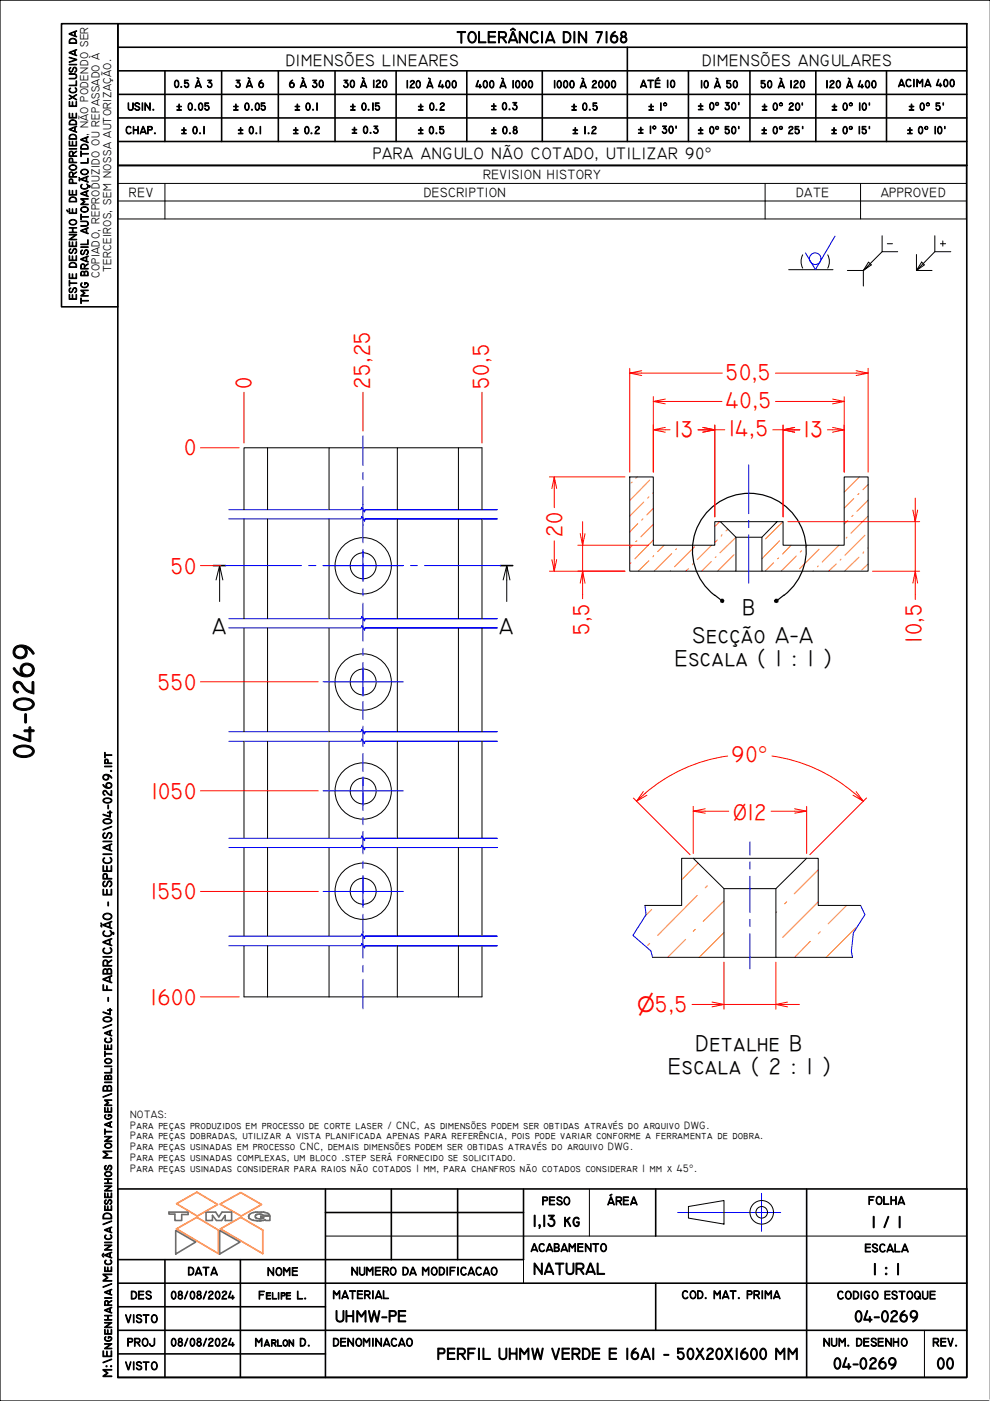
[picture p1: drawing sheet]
<svg xmlns="http://www.w3.org/2000/svg" width="210mm" height="297mm" viewBox="0 0 210 297" stroke-linecap="round" stroke-linejoin="round" font-family="sans-serif">
<!-- layer: TMG - Hachura -->
<g fill="none" stroke="#ff8000" stroke-width=".21">
<path d="M133.8 119.3l-.2 .2M134 115.7l-.5 .5M134 102.2l-.2 .2M135 114.7l-.2 .1M135.1 101.1l-.3 .3M135.2 111l-1.7 1.8M136.3 110l-.2 .3M136.5 106.5l-3 2.9M137.6 118.9l-2.3 2.2M137.6 105.4l-.3 .2M137.8 101.8l-4.2 4.2M138.5 114.5l-3.9 4"/>
<path d="M138.5 111.2l-2.6 2.6M138.5 107.8l-1.3 1.4M138.5 104.4l-.1 .2M138.6 117.8l-.2 .3M140.8 115.6l-1.4 1.4M142.4 117.4l-3.7 3.7M143.4 116.4l-.1 .1M147 119.5l-.2 .2M147.2 115.9l-4.2 4.3M150.8 119.1l-2 2M150.9 115.6l-3.1 3M151.8 118.1l-.2 .1"/>
<path d="M152.1 114.5l-.5 .5M152.6 110.6l-1 1M153.1 113.4l-.2 .3M154.3 112.2l-.4 .4M155.6 117.6l-3.5 3.5M156 113.9l-3.3 3.3M164 119.3l-1.8 1.8M165.1 118.3l-.3 .2M165.3 114.7l-3.8 3.8M166 110.6l-3.7 3.6M167.7 115.6l-1.8 1.9M168.8 117.9l-3.2 3.2"/>
<path d="M169.9 116.8l-.2 .2M171.1 115.6l-.3 .4M173.7 116.4l-4.2 4.2M177.3 119.6l-1.6 1.5M177.9 115.6l-3.6 3.6M178.3 118.6l-.2 .1M179.6 113.9l-.2 .2M179.7 110.3l-.7 .8M180.8 109.2l-.2 .3M181 105.7l-2 2M182.1 118.1l-3 3M182.1 104.7l-.2 .1"/>
<path d="M182.2 101.1l-3.2 3.2M183.1 117l-.1 .3M183.4 113.5l-4.2 4.2M184 116.2h.1M184.1 119.6l-1.4 1.2M184.1 109.4l-3.7 3.7M184.1 106l-2.4 2.4M184.1 102.7l-1.1 1.1M142.2 121l-.1 .1M146 120.6l-.6 .5M172.5 121l-.1 .1M173.5 120l-.2 .2"/>
<path d="M138.2 192.8l-1.5 1.5M145.4 199.2l-3.8 3.8M147.4 197l-.4 .5M147.8 189.9l-8.4 8.4M148 183l-3.5 3.5M149.9 187.8l-.4 .4M153.5 197.7l-5.2 5.3M153.5 191l-4.4 4.4M164.7 193.3l-.2 .2M166.8 191.2l-.4 .4M171.8 199.6l-3.3 3.4M173.5 191.2l-7.6 7.5"/>
<path d="M173.5 184.4l-5.1 5.1M173.9 197.6l-.4 .4M179.5 192l-3.9 3.9M181.4 196.7l-6.2 6.3M137.8 200l-.5 .4"/>
</g>
<!-- layer: TMG - Linha de Quebra -->
<path d="M48.5 110h28l.2-.5 .6 1 .1-.5h28h-28M48.5 108.1h28l.2-.5 .6 1 .1-.5h28h-28M48.5 133.1h28l.2-.5 .6 1 .1-.5h28h-28M48.5 131.2h28l.2-.5 .6 1 .1-.5h28h-28M48.5 157.2h28l.2-.5 .6 1 .1-.5h28h-28M48.5 155.1h28l.2-.5 .6 1 .1-.5h28h-28M48.5 179.7h28l.2-.5 .6 1 .1-.5h28h-28M48.5 177.7h28l.2-.5 .6 1.1 .1-.6h28h-28M48.5 198.5h28l.2-.5 .6 1 .1-.5h28h-28M136.7 192l.3 1.9-2.8 4.4 3.8 3.3 .3 1.4M182.5 192l.9 1.9-2.5 3.9-.4 3.9 .3 1.3M48.5 200.5h28l.2-.5 .6 1 .1-.5h28h-28" fill="none" stroke="#00f" stroke-width=".21"/>
<g fill="none" stroke="#000" stroke-width=".21">
<path d="M56.7 94.9h-5v13.2M69.8 94.9h-13.1v13.2M84.2 94.9h-14.4v13.2M97.2 94.9h-13v13.2M51.7 110v21.2M56.7 110v21.2M69.8 110v21.2M84.2 110v21.2M97.2 108.1v-13.2h5v13.2M97.2 110v21.2M102.2 110v21.2M133.5 101.1h5v14.5h13.1v-5h1.1l3.3 3.3v7.2h-22.5z"/>
<path d="M152.7 110.6h13.3v5h13v-14.5h5.1v20h-22.6v-7.2l3.3-3.3M156 113.9h5.5M51.7 133.1v22M56.7 133.1v22M69.8 133.1v22M84.2 133.1v22M97.2 133.1v22M102.2 133.1v22M156 121.1h5.5M51.7 157.2v20.5M56.7 157.2v20.5M69.8 157.2v20.5"/>
<path d="M84.2 157.2v20.5M97.2 157.2v20.5M102.2 157.2v20.5M51.7 179.7v18.8M56.7 179.7v18.8M69.8 179.7v18.8M84.2 179.7v18.8M97.2 179.7v18.8M102.2 179.7v18.8M136.7 192h7.8v-10h2.5l6.5 6.4v14.6h-15.2M147 182h24M153.5 188.4h11"/>
<path d="M182.5 192h-9v-10h-2.5l-6.5 6.4v14.6h16.3M51.7 200.5v10.9h50.5v-10.9M56.7 200.5v10.9M69.8 200.5v10.9M84.2 200.5v10.9M97.2 200.5v10.9M153.5 203h11"/>
<circle cx="77" cy="120" r="2.75"/>
<circle cx="77" cy="120" r="6"/>
<circle cx="77" cy="144.6" r="2.75"/>
<circle cx="77" cy="144.6" r="6"/>
<circle cx="77" cy="167.7" r="2.75"/>
<circle cx="77" cy="167.7" r="6"/>
<circle cx="77" cy="189" r="2.75"/>
<circle cx="77" cy="189" r="6"/>
</g>
<path d="M45.2 119.9h2.6M106.1 119.9h2.6" fill="none" stroke="#000" stroke-width=".34"/>
<path d="M46.6 119.9l-.8 3.1M107.4 119.9l-.7 3.1M47.2 123l-.6-3.1v7.6M108.1 123l-.7-3.1v7.6" fill="none" stroke="#000" stroke-width=".21"/>
<!-- layer: TMG - Bordas do Detalhe -->
<path d="M151.5 126.2a12.1 12.1 0 0 1-1.5-17.7 12.1 12.1 0 0 1 17.8 0 12.1 12.1 0 0 1-1.6 17.7M151.6 126.2l1.1 .9M166.2 126.2l-1.2 .9" fill="none" stroke="#000" stroke-width=".25"/>
<g fill="#000">
<path d="M152.9 126.9h.4l.3 .4-.1 .4-.3 .2-.5-.2v-.4z" fill-rule="evenodd"/>
<path d="M164.1 127.3l.3-.4h.4l.3 .4-.1 .4-.4 .2-.4-.2z" fill-rule="evenodd"/>
</g>
<!-- layer: BORDA -->
<path d="M210 0h-210v297h210" fill="none" stroke="#000" stroke-width=".25"/>
<path d="M25 5h180v287h-180z" fill="none" stroke="#000" stroke-width=".34"/>
<!-- layer: TMG - Laranja -->
<path d="M37.4 255.2l4.3-2.4 4.4 2.6-4.3 2.4zM46.7 255.3l4.4-2.5 4.4 2.6-4.4 2.4zM37.4 260.5l4.3-2.4 4.6 2.7v5zM46.7 260.5l4.4-2.4 4.6 2.7v5z" fill="none" stroke="#f49800" stroke-width=".34"/>
<!-- layer: TMG - Marrom -->
<path d="M35.8 257h4.1v.5h-1.4v1.3h-1.4v-1.4h-1.3zM43.7 257h2l.7 1 .7-1h2v1.8h-1.3v-1.1l-.8 1.1h-1.1l-.9-1.1v1.1h-1.3zM52.9 257.5a4.1 4.1 0 0 1 4.2-.1v.3h-1.3a1.02 1.02 0 0 0-1.7 .3 1.46 1.46 0 0 0 1.9 .2h-.7v-.4h1.9v1h-.9l-.1-.2a4 4 0 0 1-3.4-.3l-.1-.4zM37.3 260.9l4.2 2.4-4.2 2.6zM46.6 260.9l4.3 2.4-4.3 2.6z" fill="none" stroke="#716f5f" stroke-width=".34"/>
<!-- layer: TMG - Simbolos -->
<path d="M205 292l5 5" fill="none" stroke="#fff" stroke-width=".21"/>
<g fill="none" stroke="#000" stroke-width=".34">
<path d="M25 10h180M25 15h180M35 15v15M47 15v15M59 15v15M71 15v15M84 15v15M99 15v15M115 15v15M133 10v20M146 15v15M159 15v15"/>
<path d="M173 15v15M188 15v15M25 20h180M25 25h180M25 30h180M205 35.1h-180v-30.1h-12v60.1h12M25 252.1h180v39.9h-180zM69 257.1h42M69 252.1v39.9M83 252.1v15M97 252.1v15M111 252.1v15h-42"/>
<path d="M139 252.1v10M171 252.1v39.9M25 272.1h180M25 277.1h44M35 267.1v24.9M51 267.1v24.9M139 272.1v10M25 282.1h180M25 287h44"/>
</g>
<g fill="none" stroke="#000" stroke-width=".21">
<path d="M25 38.9v-3.8h179.9v3.8M35 38.9v7.5M162.2 38.9v7.5M182.5 38.9v7.5M204.9 38.9h-179.9v3.7M204.9 38.9v7.5h-179.9v-3.8M205 35.1v-30.1h-180v60.1M25 42.6h179.9M179.7 57.3h3.3M187 53.4l-4 3.9 1.7-1.1-.6-.6-1.1 1.7v3.3M187 50v3.4h3.3M188.1 51.7h1.1"/>
<path d="M194.3 54v3.3M195.4 55.6l.6 .6-1.7 1.1zM198.2 50v3.4M199.4 51.7h1.1M199.9 51.1v1.1M201.6 53.4h-3.4l-3.9 3.9h3.3M125 252.1v10M146 255.8l7.5-1.3v5l-7.5-1.2zM69 262.1h136M111 267.1v5M196 282.1v9.9"/>
<circle cx="161.5" cy="257" r="2.5"/>
<circle cx="161.5" cy="257" r="1.23"/>
</g>
<!-- layer: TMG - Linha de Centro -->
<g fill="none" stroke="#00f" stroke-width=".21">
<path d="M77 92.4v6.3M158.7 98.6v10.3M77 100.2v1.5M77 103.2v11.9M77 116.5v1.6M77 119.6v3.7M158.7 110.3v1.6M158.7 113.4v10.2M77 124.8v1.6M77 127.9v8M77 137.4v1.6M77 140.5v3.7"/>
<path d="M77 145.7v1.6M77 148.7v3.8M77 154v4.3M77 159.8v3.8M77 165v1.6M77 168.1v3.7M77 173.3v1.6M77 176.3v4.7M159 178.5v2.8M77 182.6v1.5M77 185.6v3.7M77 190.9v1.5"/>
<path d="M77 193.8v9.3M159 182.7v1.6M159 185.8v7.7M159 194.9v1.6M159 198v7.4M77 204.7v1.4M77 207.6v6.3M143.7 257.1h21.8M161.5 253v8.1"/>
</g>
<!-- layer: TMG - Bordas -->
<path d="M25 267.1h44" fill="none" stroke="#000" stroke-width=".34"/>
<path d="M167.2 57.2h9.4M170.2 54l-.4 1.4 .4 1.5M175.5 54l.4 1.4-.4 1.5" fill="none" stroke="#000" stroke-width=".21"/>
<!-- layer: TMG - Simbologia Usinagem -->
<g fill="none" stroke="#00f" stroke-width=".21">
<path d="M177 50.1l-4.1 7.1-2.1-3.6"/>
<circle cx="172.8" cy="54.8" r="1.23"/>
</g>
<!-- layer: TMG - Marca de Centro -->
<g fill="none" stroke="#00f" stroke-width=".21">
<path d="M47.8 119.9h16.1M65.4 119.9h1.6M68.5 119.9h8.5h-8.5M77 117v6M85.5 119.9h-8.5h8.5M87 119.9h1.5M90 119.9h16.2M68.5 144.6h17M77 141.6v6M68.5 167.7h17M77 164.7v6M68.5 189h17"/>
<path d="M77 186v6"/>
</g>
<!-- layer: TMG - Cota -->
<g fill="none" stroke="#f00" stroke-width=".21">
<path d="M133.5 79.1l2.6 .5M133.5 78.1v22M136.1 78.6l-2.6 .5h19.7M164.4 79.1h19.7l-2.6 .5M181.5 78.6l2.6 .5M184.1 78.1v22M42.5 94.9h8.2M51.7 83.2v10.7M77 83.2v8.2M102.2 83.2v10.7M138.5 85.1l2.6 .5M138.5 84.1v16"/>
<path d="M138.5 91.1l2.6 .5M141.1 84.6l-2.6 .5h14.6M141.1 90.6l-2.6 .5h3.6M148 91.1h3.6l-2.6 .5M149 90.6l2.6 .5h2.1M151.6 90.1v19.5M163.8 91.1h2.2l2.5 .5M164.4 85.1h14.6l-2.5 .5M166 90.1v19.5M168.5 90.6l-2.5 .5h3.6M175.4 91.1h3.6l-2.5 .5M176.5 84.6l2.5 .5"/>
<path d="M176.5 90.6l2.5 .5M179 84.1v16M42.5 119.9h4.3M116.5 101.1h16M117.5 114.7v6.4l-.5-2.5M117.5 101.1l-.5 2.5M118 103.6l-.5-2.5v6.5M118 118.6l-.5 2.5M122.5 115.6h15M123.5 110.6v5l-.5-2.5M124 113.1l-.5 2.5v5.5l-.5 2.5M167 110.6h28"/>
<path d="M194.1 105.6v5l-.6-2.5M194.6 108.1l-.5 2.5v10.5l-.6 2.5M116.5 121.1h16M124 123.6l-.5-2.5v5.8M185 121.1h10M194.6 123.6l-.5-2.5v6M42.5 144.6h25M42.5 167.7h25M134.3 169.2l12 12M136.4 167.8l-1.4 2.1 1.8-1.7M137.2 168.6l-2.2 1.3M147 172l2.5 .4"/>
<path d="M147 171v10M149.5 171.5l-2.5 .5h7.5M154.3 160.3a34 34 0 0 0-17.5 7.9M163.5 172h7.5l-2.5 .4M163.6 160.3a34 34 0 0 1 17.6 7.9M168.5 171.5l2.5 .5M171 171v10M181.2 168.2l1.8 1.7-2.2-1.3M181.5 167.8l1.5 2.1M183.7 169.2l-12 12M42.5 189h25M42.5 211.4h8.2"/>
<path d="M146.7 213h6.8l-2.5 .5M151 212.5l2.5 .5h11l2.5 .5M153.5 204v10M164.5 204v10M167 212.5l-2.5 .5h5"/>
</g>
<text font-size="6.4" x="7.2" y="161" transform="rotate(-90 7.2 161)">04-0269</text>
<g font-size="4.9" fill="#f00">
<text x="53.3" y="82.4" transform="rotate(-90 53.3 82.4)">0</text>
<text x="78.4" y="82.4" transform="rotate(-90 78.4 82.4)">25,25</text>
<text x="103.6" y="82.4" transform="rotate(-90 103.6 82.4)">50,5</text>
<text x="153.9" y="80.5">50,5</text>
<text x="153.9" y="86.5">40,5</text>
<text x="142.9" y="92.7">13</text>
<text x="154.5" y="92.5">14,5</text>
<text x="170.3" y="92.7">13</text>
<text x="39" y="96.5">0</text>
<text x="119.2" y="113.8" transform="rotate(-90 119.2 113.8)">20</text>
<text x="36.2" y="121.6">50</text>
<text x="124.9" y="134.7" transform="rotate(-90 124.9 134.7)">5,5</text>
<text x="195.4" y="136.3" transform="rotate(-90 195.4 136.3)">10,5</text>
<text x="33.4" y="146.2">550</text>
<text x="155.1" y="161.7">90°</text>
<text x="32.1" y="169.4">1050</text>
<text x="155.4" y="173.8">Ø12</text>
<text x="32" y="190.6">1550</text>
<text x="31.9" y="213">1600</text>
</g>
<g font-size="4.9">
<text x="157.4" y="130.3">B</text>
<text x="45" y="134.4">A</text>
<text x="105.8" y="134.4">A</text>
<text x="146.8" y="136.3">Secção A-A</text>
<text x="143.1" y="141.2">Escala ( 1 : 1 )</text>
<text x="141.6" y="227.7">Escala ( 2 : 1 )</text>
<text x="147.5" y="222.8">Detalhe B</text>
</g>
<text font-size="4.4" fill="#f00" x="135.1" y="214.6">⌀5,5</text>
<g font-size="3.6">
<text x="96.8" y="9.1">TOLERÂNCIA DIN 7168</text>
<text x="60.6" y="14.1">DIMENSÕES LINEARES</text>
<text x="148.8" y="14">DIMENSÕES ANGULARES</text>
<text x="79.1" y="33.8">PARA ANGULO NÃO COTADO, UTILIZAR 90°</text>
<text x="112.9" y="260">1,13 kg</text>
<text x="184.7" y="260.3">1 / 1</text>
<text x="113" y="270.2">NATURAL</text>
<text x="185" y="270.3">1 : 1</text>
<text x="71" y="280.3">UHMW-PE</text>
<text x="181.1" y="280.3">04-0269</text>
<text x="92.6" y="288.2">PERFIL UHMW VERDE E 16A1 - 50X20X1600 MM</text>
<text x="176.6" y="290.3">04-0269</text>
<text x="198.5" y="290.3">00</text>
</g>
<g font-size="2.9">
<text x="27.3" y="41.7">REV</text>
<text x="89.8" y="41.7">DESCRIPTION</text>
<text x="102.4" y="38">REVISION HISTORY</text>
<text x="168.8" y="41.7">DATE</text>
<text x="186.8" y="41.7">APPROVED</text>
</g>
<text font-size="2.8" x="23.7" y="292" transform="rotate(-90 23.7 292)">M:\Engenharia\Mecânica\Desenhos Montagem\Biblioteca\04 - FABRICAÇÃO - ESPECIAIS\04-0269.ipt</text>
<g font-size="2.5">
<text x="21.1" y="59" transform="rotate(-90 21.1 59)">COPIADO, REPRODUZIDO OU REPASSADO À</text>
<text x="23.5" y="57.8" transform="rotate(-90 23.5 57.8)">TERCEIROS, SEM NOSSA AUTORIZAÇÃO.</text>
<text x="114.9" y="255.5">PESO</text>
<text x="128.8" y="255.5">ÁREA</text>
<text x="184.1" y="255.4">FOLHA</text>
<text x="112.5" y="265.4">ACABAMENTO</text>
<text x="183.3" y="265.5">ESCALA</text>
<text x="27.7" y="275.4">DES</text>
<text x="36.2" y="275.4">08/08/2024</text>
<text x="39.8" y="270.4">DATA</text>
<text x="54.8" y="275.4">Felipe L.</text>
<text x="56.6" y="270.5">NOME</text>
<text x="70.5" y="275.4">MATERIAL</text>
<text x="74.4" y="270.4">NUMERO DA MODIFICACAO</text>
<text x="144.5" y="275.4">COD. MAT. PRIMA</text>
<text x="177.5" y="275.4">CODIGO ESTOQUE</text>
<text x="26.5" y="280.4">VISTO</text>
<text x="26.9" y="285.4">PROJ</text>
<text x="36.2" y="285.4">08/08/2024</text>
<text x="54" y="285.4">Marlon D.</text>
<text x="70.5" y="285.4">DENOMINACAO</text>
<text x="174.5" y="285.4">NUM. DESENHO</text>
<text x="197.7" y="285.4">REV.</text>
<text x="26.5" y="290.4">VISTO</text>
</g>
<g font-size="2.4">
<text x="27" y="23.4">USIN.</text>
<text x="36.8" y="18.6">0.5 À 3</text>
<text x="37.3" y="23.4">± 0.05</text>
<text x="49.4" y="23.4">± 0.05</text>
<text x="49.9" y="18.6">3 À 6</text>
<text x="61.2" y="18.6">6 À 30</text>
<text x="62.4" y="23.4">± 0.1</text>
<text x="72.7" y="18.6">30 À 120</text>
<text x="74.2" y="23.4">± 0.15</text>
<text x="86" y="18.7">120 À 400</text>
<text x="88.6" y="23.4">± 0.2</text>
<text x="100.8" y="18.7">400 À 1000</text>
<text x="104.1" y="23.3">± 0.3</text>
<text x="117.3" y="18.7">1000 À 2000</text>
<text x="121.1" y="23.4">± 0.5</text>
<text x="135.7" y="18.6">ATÉ 10</text>
<text x="137.4" y="23.4">± 1°</text>
<text x="147.9" y="23.3">± 0° 30'</text>
<text x="148.4" y="18.7">10 À 50</text>
<text x="161.2" y="18.7">50 À 120</text>
<text x="161.5" y="23.4">± 0° 20'</text>
<text x="175" y="18.7">120 À 400</text>
<text x="176.3" y="23.4">± 0° 10'</text>
<text x="190.4" y="18.4">ACIMA 400</text>
<text x="192.6" y="23.4">± 0° 5'</text>
<text x="26.6" y="28.4">CHAP.</text>
<text x="38.4" y="28.4">± 0.1</text>
<text x="50.4" y="28.4">± 0.1</text>
<text x="62.1" y="28.4">± 0.2</text>
<text x="74.5" y="28.3">± 0.3</text>
<text x="88.6" y="28.4">± 0.5</text>
<text x="104.1" y="28.4">± 0.8</text>
<text x="121.3" y="28.4">± 1.2</text>
<text x="135.2" y="28.3">± 1° 30'</text>
<text x="147.9" y="28.4">± 0° 50'</text>
<text x="161.4" y="28.4">± 0° 25'</text>
<text x="176.2" y="28.4">± 0° 15'</text>
<text x="192.3" y="28.4">± 0° 10'</text>
<text x="16.3" y="63.6" transform="rotate(-90 16.3 63.6)">ESTE DESENHO É DE PROPRIEDADE EXCLUSIVA DA</text>
<text x="18.7" y="64.5" transform="rotate(-90 18.7 64.5)">TMG BRASIL AUTOMAÇÃO LTDA, NÃO PODENDO SER</text>
</g>
<g font-size="2.3">
<text x="27.6" y="237">NOTAS:</text>
<text x="27.6" y="239.3">Para peças produzidos em processo de corte laser / CNC, as dimensões podem ser obtidas através do arquivo DWG.</text>
<text x="27.6" y="241.6">Para peças dobradas, utilizar a vista planificada apenas para referência, pois pode variar conforme a ferramenta de dobra.</text>
<text x="27.6" y="243.9">Para peças usinadas em processo CNC, demais dimensões podem ser obtidas através do arquivo DWG.</text>
<text x="27.6" y="246.2">Para peças usinadas complexas, um bloco .step será fornecido se solicitado.</text>
<text x="27.6" y="248.4">Para peças usinadas considerar para raios não cotados 1 mm, para chanfros não cotados considerar 1 mm x 45°.</text>
</g>
</svg>
